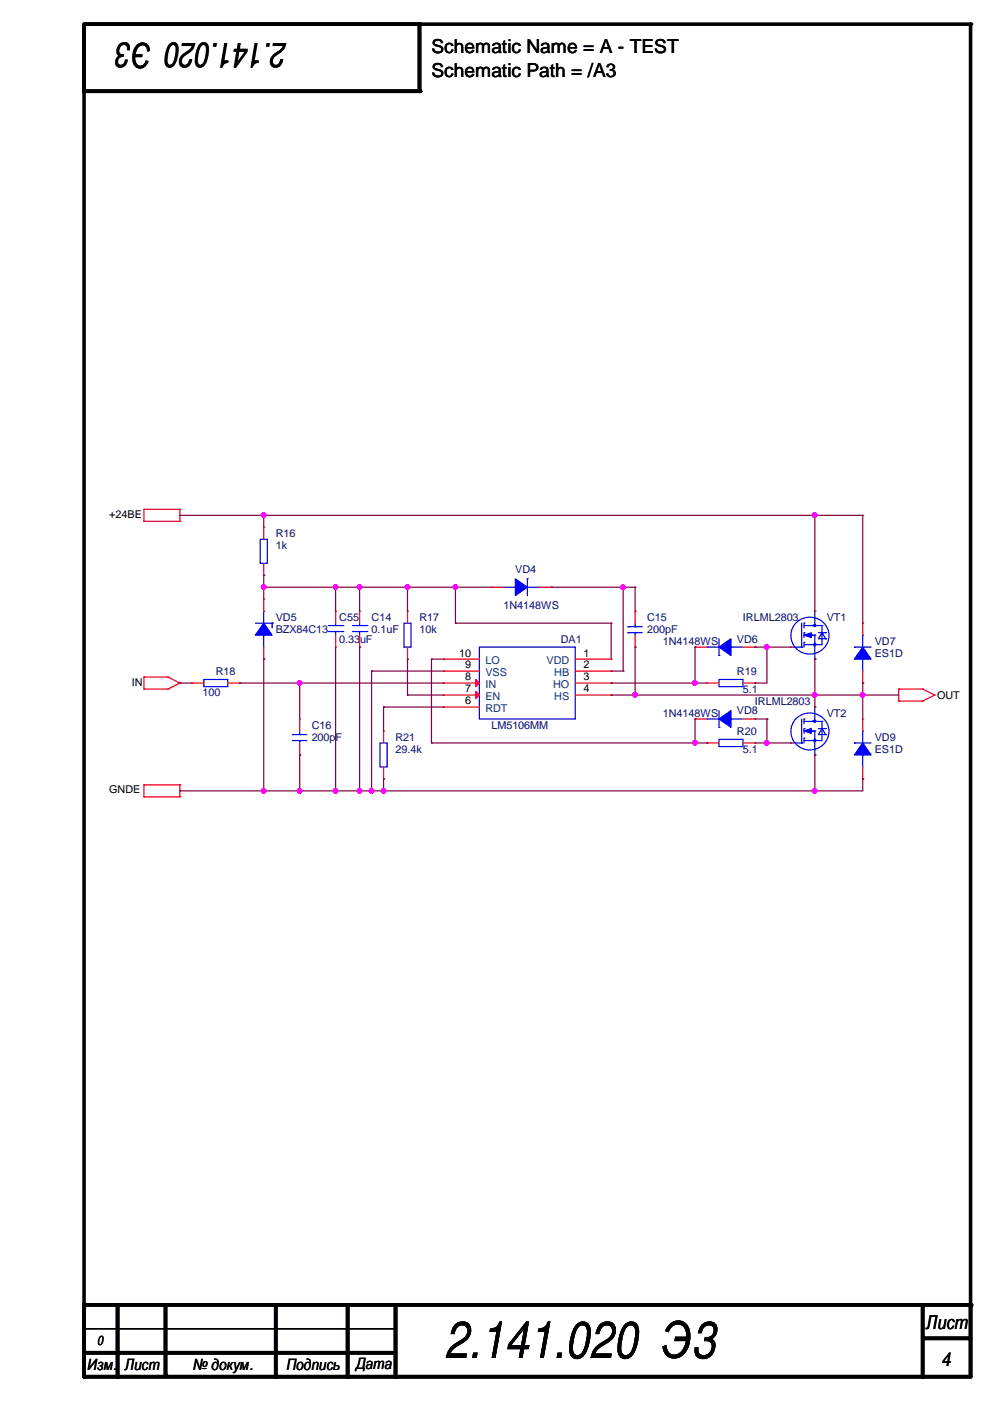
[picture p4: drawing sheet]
<svg xmlns="http://www.w3.org/2000/svg" width="210mm" height="297mm" viewBox="0 0 210 297" stroke-linecap="round" stroke-linejoin="round" font-family="sans-serif">
<path d="M17.8 5.1h188v286.8h-188v-286.5M88.9 5.1v14.2h-71.1M18.1 276.6h187.7M24.9 276.6v15.3M35.1 276.6v15M58.5 276.6v15.3M73.7 276.6v15.3M83.9 276.6v15.3M195.6 276.6v15.3M17.8 286.8h66.1M195.6 283.8h10.2" fill="none" stroke="#000" stroke-width=".76"/>
<g fill="#000">
<circle cx="17.8" cy="19.3" r=".38"/>
<circle cx="88.9" cy="19.3" r=".38"/>
<circle cx="88.9" cy="5.1" r=".38"/>
<circle cx="205.8" cy="5.1" r=".38"/>
<circle cx="17.8" cy="276.9" r=".38"/>
<circle cx="17.8" cy="276.6" r=".38"/>
<circle cx="18.1" cy="276.6" r=".38"/>
<circle cx="205.8" cy="276.6" r=".38"/>
<circle cx="205.8" cy="276.9" r=".38"/>
<circle cx="17.8" cy="291.9" r=".38"/>
<circle cx="17.8" cy="286.8" r=".38"/>
<circle cx="24.9" cy="291.9" r=".38"/>
<circle cx="35.1" cy="291.6" r=".38"/>
<circle cx="58.5" cy="291.9" r=".38"/>
<circle cx="73.7" cy="291.9" r=".38"/>
<circle cx="83.9" cy="291.9" r=".38"/>
<circle cx="195.6" cy="283.8" r=".38"/>
<circle cx="195.6" cy="291.9" r=".38"/>
</g>
<g fill="none" stroke="#f00" stroke-width=".25">
<path d="M30.5 110.5h.1M30.5 108h.1M30.5 108h7.6M30.5 110.5h7.6M30.5 108v2.5M38.1 108h.1M38.1 110.5h.1M38.1 108v2.5M30.5 146.1h.1M30.5 143.6h.1M30.5 143.6v2.5M30.5 146.1h5.1"/>
<path d="M30.5 143.6h5.1M35.6 146.1h.1M35.6 143.6h.1M35.6 143.6l2.5 1.2M38.1 144.8h.1M38.1 144.8l-2.5 1.3M190.5 148.6h.1M190.5 146.1h.1M190.5 146.1h5.1M190.5 148.6h5.1M190.5 146.1v2.5M195.6 146.1h.1"/>
<path d="M195.6 148.6h.1M195.6 146.1l2.6 1.3M198.2 147.4h.1M198.2 147.4l-2.6 1.2M30.5 169h.1M30.5 166.4h.1M30.5 166.4v2.6M30.5 166.4h7.6M30.5 169h7.6M38.1 166.4h.1M38.1 169h.1M38.1 166.4v2.6"/>
</g>
<path d="M17.8 277.4h.1M17.8 276.9v.5M17.8 281.7h.1M17.8 281.7h66.1" fill="none" stroke="#000" stroke-width=".25"/>
<path d="M181.1 137.2h.1M181.1 137.2h3.6M182.9 139.7h.1M182.9 134.7h.1M182.9 134.7v2.5M182.9 139.7v2.6" fill="none" stroke="#00f" stroke-width=".25"/>
<path d="M182.9 137.2l1.8 2.5h-3.6z" fill-rule="evenodd" fill="#00f"/>
<g fill="none" stroke="#00f" stroke-width=".25">
<path d="M69.6 133.9h3.1M69.6 132.6h3.1M71.2 132.6h.1M71.2 133.9h.1M71.2 132.1v.5M71.2 133.9v.8M72.7 133.9h.1M72.7 132.6h.1M182.9 137.2l1.8 2.5h-3.6zM43.2 144.1h5.1v1.5h-5.1zM152.4 144.1h5.1v1.5h-5.1zM181.1 157.5h.1"/>
<path d="M181.1 157.5h3.6M182.9 155h.1M182.9 155v2.5M182.9 160.1h.1M182.9 160.1v2.5"/>
</g>
<g fill="none" stroke="#f00" stroke-width=".25">
<path d="M71.2 129.6h.1M71.2 137.2h.1M71.2 129.6v2.5M71.2 134.7v2.5M182.9 132.1h.1M182.9 132.1v2.6M40.7 144.8h.1M40.7 144.8h2.5M48.3 144.8h2.5M50.8 144.8h.1M149.9 144.8h.1M149.9 144.8h2.5"/>
<path d="M157.5 144.8h2.6M160.1 144.8h.1M182.9 144.8h.1M182.9 142.3v2.5"/>
</g>
<path d="M182.9 157.5l1.8 2.6h-3.6z" fill-rule="evenodd" fill="#00f"/>
<g fill="none" stroke="#00f" stroke-width=".25">
<path d="M55.2 114.3h1.5v5.1h-1.5zM167.7 137.2h2.3M168.9 132a4 4 0 0 1 6.1 .5 4 4 0 0 1-1.7 5.9 4 4 0 0 1-4.9-1.4 4 4 0 0 1 .5-5zM170 137.2h.1M170 132.1v5.1M170.5 136.7h2.3M170.5 134.7h2.3M170.5 132.6h1.8M172.3 134.7h.1M172.3 132.6h.1M172.8 136.7h.1M172.8 139.7h.1"/>
<path d="M172.8 132.6h.1M172.8 134.7h.1M172.8 136.4h.1M172.8 129.6v3M172.8 134.7v5M152.4 156.8h5.1v1.5h-5.1zM182.9 157.5l1.8 2.6h-3.6z"/>
</g>
<path d="M55.9 111.8h.1M55.9 111.8v2.5M55.9 119.4v2.6M55.9 122h.1M149.9 157.5h.1M149.9 157.5h2.5M157.5 157.5h2.6M160.1 157.5h.1M182.9 152.4h.1M182.9 152.4v2.6M182.9 165.1h.1M182.9 162.6v2.5" fill="none" stroke="#f00" stroke-width=".25"/>
<path d="M170.5 134.7l1.5-.5v1z" fill-rule="evenodd" fill="#00f"/>
<g fill="none" stroke="#00f" stroke-width=".25">
<path d="M170.5 134.7l1.5-.5v1zM170.5 132.1h.1M170.5 132.1v1M172.3 132.6h.1M172.3 132.6h2M173.5 134.2h1.5M174.3 134.2h.1M174.3 132.6v4.1h-1.5M174.3 132.6h.1M174.3 134.2l-.8 1.2h1.5M174.3 134.2l.7 1.2M175 134.2h.1"/>
<path d="M175 135.4h.1"/>
</g>
<path d="M172.6 132.4h.3v.4h-.3z" fill-rule="evenodd" fill="#00f"/>
<path d="M172.6 132.4h.3v.4h-.3z" fill="none" stroke="#00f" stroke-width=".25"/>
<path d="M172.6 136.5h.3v.3h-.3z" fill-rule="evenodd" fill="#00f"/>
<path d="M106.7 124.5h2.6M109.3 124.5h.1M111.8 122.7h.1M111.8 122.7v3.6M111.8 124.5h2.5M114.3 124.5h.1M170.5 136.2h.1M170.5 134.2h.1M170.5 134.2v1M170.5 136.2v1M172.6 136.5h.3v.3h-.3z" fill="none" stroke="#00f" stroke-width=".25"/>
<path d="M167.7 137.2h.1M172.8 129.6h.1M172.8 139.7h.1" fill="none" stroke="#f00" stroke-width=".25"/>
<path d="M109.3 122.7l2.5 1.8-2.5 1.8z" fill-rule="evenodd" fill="#00f"/>
<path d="M109.3 122.7l2.5 1.8-2.5 1.8zM149.9 152.4h.1M149.9 152.4h2.5M152.4 154.2h.1M152.4 150.7v3.5M155 152.4h.1M155 152.4h2.5" fill="none" stroke="#00f" stroke-width=".25"/>
<path d="M104.2 124.5h.1M104.2 124.5h2.5M114.3 124.5h2.6M116.9 124.5h.1" fill="none" stroke="#f00" stroke-width=".25"/>
<path d="M152.4 152.4l2.6-1.7v3.5z" fill-rule="evenodd" fill="#00f"/>
<g fill="none" stroke="#00f" stroke-width=".25">
<path d="M80.6 157.5h1.5v5.1h-1.5zM152.4 152.4l2.6-1.7v3.5zM167.7 157.5h2.3M168.9 152.3a4 4 0 0 1 6.1 .5 4 4 0 0 1-1.7 5.9 4 4 0 0 1-4.9-1.4 4 4 0 0 1 .5-5zM170 157.5h.1M170 152.4v5.1M170.5 157h2.3M170.5 155h2.3M170.5 153h1.8M172.3 155h.1M172.3 153h.1M172.8 157h.1"/>
<path d="M172.8 153h.1M172.8 155h.1M172.8 156.8h.1M172.8 149.9v3.1M172.8 155v5.1M172.8 160.1h.1"/>
</g>
<path d="M81.3 155h.1M81.3 155v2.5M147.4 152.4h.1M147.4 152.4h2.5M157.5 152.4h2.6M160.1 152.4h.1M81.3 165.1h.1M81.3 162.6v2.5" fill="none" stroke="#f00" stroke-width=".25"/>
<path d="M170.5 155l1.5-.5v1z" fill-rule="evenodd" fill="#00f"/>
<g fill="none" stroke="#00f" stroke-width=".25">
<path d="M170.5 155l1.5-.5v1zM170.5 152.4h.1M170.5 152.4v1.1M172.3 153h.1M172.3 153h2M173.5 154.5h1.5M174.3 154.5h.1M174.3 153v4h-1.5M174.3 153h.1M174.3 154.5l-.8 1.2h1.5M174.3 154.5l.7 1.2M175 154.5h.1"/>
<path d="M175 155.7h.1"/>
</g>
<path d="M172.6 152.8h.3v.3h-.3z" fill-rule="evenodd" fill="#00f"/>
<path d="M172.6 152.8h.3v.3h-.3z" fill="none" stroke="#00f" stroke-width=".25"/>
<path d="M172.6 156.8h.3v.3h-.3z" fill-rule="evenodd" fill="#00f"/>
<g fill="none" stroke="#00f" stroke-width=".25">
<path d="M85.6 132.1h1.6v5.1h-1.6zM149.9 137.2h.1M149.9 137.2h2.5M152.4 139h.1M152.4 135.4v3.6M155 137.2h.1M155 137.2h2.5M62 155.7h.1M62 157h.1M62 155.7h3.1M62 157h3.1M63.5 157h.1"/>
<path d="M63.5 155.7h.1M63.5 155v.7M63.5 157v.5M170.5 156.5h.1M170.5 154.5h.1M170.5 154.5v1M170.5 156.5v1M172.6 156.8h.3v.3h-.3z"/>
</g>
<path d="M86.4 129.6h.1M86.4 139.7h.1M86.4 129.6v2.5M86.4 137.2v2.5M63.5 152.4h.1M63.5 152.4v2.6M63.5 157.5v2.6M167.7 157.5h.1M172.8 149.9h.1M63.5 160.1h.1M172.8 160.1h.1" fill="none" stroke="#f00" stroke-width=".25"/>
<path d="M152.4 137.2l2.6-1.8v3.6z" fill-rule="evenodd" fill="#00f"/>
<path d="M101.6 137.2h20.4v15.2h-20.4zM152.4 137.2l2.6-1.8v3.6z" fill="none" stroke="#00f" stroke-width=".25"/>
<g fill="none" stroke="#f00" stroke-width=".25">
<path d="M122 139.7h7.6M129.6 139.7h.1M147.4 137.2h.1M147.4 137.2h2.5M157.5 137.2h2.6M160.1 137.2h.1M94 149.9h.1M94 149.9h7.6M122 142.3h7.6M122 144.8h7.6M122 147.4h7.6M129.6 142.3h.1"/>
<path d="M129.6 144.8h.1M129.6 147.4h.1"/>
</g>
<path d="M100.9 146.6l.7 .8-.7 .7z" fill="#f00"/>
<path d="M94 147.4h.1M94 147.4h7.6M100.9 146.6l.7 .8-.7 .7z" fill="none" stroke="#f00" stroke-width=".25"/>
<path d="M100.9 144.1l.7 .7-.7 .8z" fill="#f00"/>
<path d="M94 139.7h.1M94 139.7h7.6M94 144.8h.1M94 142.3h.1M94 144.8h7.6M94 142.3h7.6M100.9 144.1l.7 .7-.7 .8z" fill="none" stroke="#f00" stroke-width=".25"/>
<path d="M54.1 132.1h3.6M55.9 134.7h.1M55.9 129.6h.1M55.9 129.6v2.5M55.9 134.7v2.5M57.7 132.1h.1" fill="none" stroke="#00f" stroke-width=".25"/>
<path d="M55.9 132.1l1.8 2.6h-3.6z" fill-rule="evenodd" fill="#00f"/>
<g fill="none" stroke="#00f" stroke-width=".25">
<path d="M55.9 132.1l1.8 2.6h-3.6zM57.7 132.1h.1M57.7 132.1v1M74.7 133.9h3.1M74.7 132.6h3.1M76.2 132.6h.1M76.2 133.9h.1M76.2 132.1v.5M76.2 133.9v.8M77.8 133.9h.1M77.8 132.6h.1M133.1 132.9h.1"/>
<path d="M133.1 134.2h.1M133.1 132.9h3.1M133.1 134.2h3.1M134.7 134.2h.1M134.7 132.9h.1M134.7 132.1v.8M134.7 134.2v.5"/>
</g>
<path d="M55.9 139.7h.1M55.9 127h.1M55.9 127v2.6M55.9 137.2v2.5M76.2 129.6h.1M76.2 137.2h.1M76.2 129.6v2.5M76.2 134.7v2.5M134.7 137.2h.1M134.7 129.6h.1M134.7 129.6v2.5M134.7 134.7v2.5" fill="none" stroke="#f00" stroke-width=".25"/>
<path d="M38.1 109.3h.1M38.1 109.3h17.8M76.2 124.5h.1M76.2 124.5h10.2M38.1 144.8h.1M38.1 144.8h2.6M38.1 167.7h.1M38.1 167.7h17.8" fill="none" stroke="#800040" stroke-width=".25"/>
<circle cx="86.4" cy="124.5" r=".49" fill="#f0f"/>
<circle cx="86.4" cy="124.5" r=".49" fill="none" stroke="#f0f" stroke-width=".25"/>
<circle cx="76.2" cy="124.5" r=".49" fill="#f0f"/>
<circle cx="76.2" cy="124.5" r=".49" fill="none" stroke="#f0f" stroke-width=".25"/>
<path d="M76.2 124.5h.1M76.2 137.2h.1M76.2 124.5v5.1M76.2 137.2v30.5" fill="none" stroke="#800040" stroke-width=".25"/>
<circle cx="76.2" cy="167.7" r=".49" fill="#f0f"/>
<circle cx="76.2" cy="167.7" r=".49" fill="none" stroke="#f0f" stroke-width=".25"/>
<path d="M81.3 149.9h.1M81.3 149.9h12.7M81.3 149.9v5.1M63.5 167.7h7.7M71.2 167.7h.1M81.3 165.1h.1M81.3 167.7h.1M81.3 167.7h91.5M81.3 165.1v2.6" fill="none" stroke="#800040" stroke-width=".25"/>
<circle cx="172.7" cy="167.7" r=".49" fill="#f0f"/>
<circle cx="172.7" cy="167.7" r=".49" fill="none" stroke="#f0f" stroke-width=".25"/>
<circle cx="81.3" cy="167.7" r=".49" fill="#f0f"/>
<circle cx="81.3" cy="167.7" r=".49" fill="none" stroke="#f0f" stroke-width=".25"/>
<path d="M116.9 124.5h.1M116.9 124.5h15.2M50.8 144.8h.1M50.8 144.8h12.7" fill="none" stroke="#800040" stroke-width=".25"/>
<circle cx="132.1" cy="124.5" r=".49" fill="#f0f"/>
<circle cx="132.1" cy="124.5" r=".49" fill="none" stroke="#f0f" stroke-width=".25"/>
<path d="M132.1 124.5h.1M132.1 124.5v17.8M91.5 157.5h55.9M147.4 157.5h.1" fill="none" stroke="#800040" stroke-width=".25"/>
<circle cx="147.3" cy="157.5" r=".49" fill="#f0f"/>
<circle cx="147.3" cy="157.5" r=".49" fill="none" stroke="#f0f" stroke-width=".25"/>
<path d="M86.4 124.5h.1M86.4 124.5h17.8M86.4 124.5v5.1M96.6 124.5h.1M96.6 124.5v7.6M86.4 147.4h.1M86.4 147.4h7.6" fill="none" stroke="#800040" stroke-width=".25"/>
<circle cx="96.5" cy="124.5" r=".49" fill="#f0f"/>
<circle cx="96.5" cy="124.5" r=".49" fill="none" stroke="#f0f" stroke-width=".25"/>
<path d="M86.4 139.7h.1M86.4 139.7v7.7M63.5 144.8h.1M63.5 144.8v7.6" fill="none" stroke="#800040" stroke-width=".25"/>
<circle cx="63.5" cy="144.8" r=".49" fill="#f0f"/>
<circle cx="63.5" cy="144.8" r=".49" fill="none" stroke="#f0f" stroke-width=".25"/>
<g fill="none" stroke="#800040" stroke-width=".25">
<path d="M132.1 124.5h.1M132.1 124.5h2.6M134.7 124.5h.1M134.7 137.2h.1M134.7 124.5v5.1M134.7 137.2v10.2M147.4 137.2h.1M147.4 137.2v7.6M160.1 137.2h.1M160.1 137.2h2.5M134.7 147.4h.1M134.7 147.4h38.1"/>
<path d="M147.4 144.8h.1M147.4 152.4h.1M147.4 152.4v5.1h2.5M147.4 144.8h2.5M149.9 157.5h.1M160.1 144.8h.1M160.1 144.8h2.5M160.1 157.5h2.5M160.1 152.4h2.5M162.6 152.4h.1M162.6 157.5h.1M162.6 152.4v5.1"/>
<path d="M63.5 160.1h.1M63.5 160.1v7.6"/>
</g>
<circle cx="134.6" cy="147.3" r=".49" fill="#f0f"/>
<circle cx="134.6" cy="147.3" r=".49" fill="none" stroke="#f0f" stroke-width=".25"/>
<path d="M162.6 137.2h.1M162.6 137.2h5.1" fill="none" stroke="#800040" stroke-width=".25"/>
<circle cx="162.6" cy="137.2" r=".49" fill="#f0f"/>
<circle cx="162.6" cy="137.2" r=".49" fill="none" stroke="#f0f" stroke-width=".25"/>
<path d="M172.8 139.7h.1M172.8 139.7v10.2M172.8 147.4h.1M172.8 147.4h10.1" fill="none" stroke="#800040" stroke-width=".25"/>
<circle cx="172.7" cy="147.3" r=".49" fill="#f0f"/>
<circle cx="172.7" cy="147.3" r=".49" fill="none" stroke="#f0f" stroke-width=".25"/>
<path d="M162.6 157.5h.1M162.6 157.5h5.1" fill="none" stroke="#800040" stroke-width=".25"/>
<circle cx="162.6" cy="157.5" r=".49" fill="#f0f"/>
<circle cx="162.6" cy="157.5" r=".49" fill="none" stroke="#f0f" stroke-width=".25"/>
<path d="M172.8 109.3h.1M172.8 109.3v20.3M55.9 124.5h.1M55.9 124.5h15.3M55.9 124.5v2.5M71.2 124.5h.1M172.8 160.1h.1M172.8 160.1v7.6" fill="none" stroke="#800040" stroke-width=".25"/>
<circle cx="55.9" cy="124.5" r=".49" fill="#f0f"/>
<circle cx="55.9" cy="124.5" r=".49" fill="none" stroke="#f0f" stroke-width=".25"/>
<path d="M55.9 139.7h.1M55.9 139.7v28" fill="none" stroke="#800040" stroke-width=".25"/>
<circle cx="55.9" cy="167.7" r=".49" fill="#f0f"/>
<circle cx="55.9" cy="167.7" r=".49" fill="none" stroke="#f0f" stroke-width=".25"/>
<path d="M55.9 167.7h.1M55.9 167.7h7.6" fill="none" stroke="#800040" stroke-width=".25"/>
<circle cx="63.5" cy="167.7" r=".49" fill="#f0f"/>
<circle cx="63.5" cy="167.7" r=".49" fill="none" stroke="#f0f" stroke-width=".25"/>
<path d="M55.9 109.3h.1M55.9 109.3v2.5M55.9 109.3h116.9M172.8 109.3h.1M55.9 122h.1M55.9 122v2.5" fill="none" stroke="#800040" stroke-width=".25"/>
<circle cx="55.9" cy="109.2" r=".49" fill="#f0f"/>
<circle cx="55.9" cy="109.2" r=".49" fill="none" stroke="#f0f" stroke-width=".25"/>
<circle cx="172.7" cy="109.2" r=".49" fill="#f0f"/>
<circle cx="172.7" cy="109.2" r=".49" fill="none" stroke="#f0f" stroke-width=".25"/>
<path d="M172.8 109.3h.1M172.8 109.3h10.1M182.9 109.3h.1M182.9 109.3v22.8M182.9 144.8h.1M182.9 147.4h.1M182.9 144.8v7.6M182.9 147.4h7.6M76.2 167.7h2.6M78.8 167.7h.1" fill="none" stroke="#800040" stroke-width=".25"/>
<circle cx="182.9" cy="147.3" r=".49" fill="#f0f"/>
<circle cx="182.9" cy="147.3" r=".49" fill="none" stroke="#f0f" stroke-width=".25"/>
<path d="M63.5 144.8h.1M63.5 144.8h30.5M129.6 147.4h.1M129.6 144.8h.1M129.6 144.8h17.8M129.6 147.4h5.1M172.8 167.7h.1M182.9 165.1h.1M182.9 165.1v2.6h-10.1" fill="none" stroke="#800040" stroke-width=".25"/>
<circle cx="147.3" cy="144.8" r=".49" fill="#f0f"/>
<circle cx="147.3" cy="144.8" r=".49" fill="none" stroke="#f0f" stroke-width=".25"/>
<path d="M96.6 132.1h.1M96.6 132.1h33M129.6 132.1h.1M129.6 132.1v7.6M162.6 137.2h.1M162.6 137.2v7.6M78.8 142.3h.1M78.8 142.3v25.4M129.6 142.3h2.5M132.1 142.3h.1" fill="none" stroke="#800040" stroke-width=".25"/>
<circle cx="78.8" cy="167.7" r=".49" fill="#f0f"/>
<circle cx="78.8" cy="167.7" r=".49" fill="none" stroke="#f0f" stroke-width=".25"/>
<path d="M71.2 124.5h.1M71.2 124.5v5.1M91.5 139.7h.1M91.5 139.7h2.5M91.5 139.7v17.8M78.8 142.3h.1M78.8 142.3h15.2M91.5 157.5h.1M78.8 167.7h.1M78.8 167.7h2.5" fill="none" stroke="#800040" stroke-width=".25"/>
<circle cx="71.1" cy="124.5" r=".49" fill="#f0f"/>
<circle cx="71.1" cy="124.5" r=".49" fill="none" stroke="#f0f" stroke-width=".25"/>
<path d="M71.2 124.5h5M71.2 137.2v30.5M76.2 124.5h.1M71.2 167.7h.1" fill="none" stroke="#800040" stroke-width=".25"/>
<circle cx="71.1" cy="167.7" r=".49" fill="#f0f"/>
<circle cx="71.1" cy="167.7" r=".49" fill="none" stroke="#f0f" stroke-width=".25"/>
<path d="M71.2 167.7h5M76.2 167.7h.1" fill="none" stroke="#800040" stroke-width=".25"/>
<circle cx="86.4" cy="124.5" r=".49" fill="#f0f"/>
<circle cx="86.4" cy="124.5" r=".49" fill="none" stroke="#f0f" stroke-width=".25"/>
<circle cx="76.2" cy="124.5" r=".49" fill="#f0f"/>
<circle cx="76.2" cy="124.5" r=".49" fill="none" stroke="#f0f" stroke-width=".25"/>
<circle cx="76.2" cy="167.7" r=".49" fill="#f0f"/>
<circle cx="76.2" cy="167.7" r=".49" fill="none" stroke="#f0f" stroke-width=".25"/>
<circle cx="172.7" cy="167.7" r=".49" fill="#f0f"/>
<circle cx="172.7" cy="167.7" r=".49" fill="none" stroke="#f0f" stroke-width=".25"/>
<circle cx="81.3" cy="167.7" r=".49" fill="#f0f"/>
<circle cx="81.3" cy="167.7" r=".49" fill="none" stroke="#f0f" stroke-width=".25"/>
<circle cx="132.1" cy="124.5" r=".49" fill="#f0f"/>
<circle cx="132.1" cy="124.5" r=".49" fill="none" stroke="#f0f" stroke-width=".25"/>
<circle cx="147.3" cy="157.5" r=".49" fill="#f0f"/>
<circle cx="147.3" cy="157.5" r=".49" fill="none" stroke="#f0f" stroke-width=".25"/>
<circle cx="96.5" cy="124.5" r=".49" fill="#f0f"/>
<circle cx="96.5" cy="124.5" r=".49" fill="none" stroke="#f0f" stroke-width=".25"/>
<circle cx="63.5" cy="144.8" r=".49" fill="#f0f"/>
<circle cx="63.5" cy="144.8" r=".49" fill="none" stroke="#f0f" stroke-width=".25"/>
<circle cx="134.6" cy="147.3" r=".49" fill="#f0f"/>
<circle cx="134.6" cy="147.3" r=".49" fill="none" stroke="#f0f" stroke-width=".25"/>
<circle cx="162.6" cy="137.2" r=".49" fill="#f0f"/>
<circle cx="162.6" cy="137.2" r=".49" fill="none" stroke="#f0f" stroke-width=".25"/>
<circle cx="172.7" cy="147.3" r=".49" fill="#f0f"/>
<circle cx="172.7" cy="147.3" r=".49" fill="none" stroke="#f0f" stroke-width=".25"/>
<circle cx="162.6" cy="157.5" r=".49" fill="#f0f"/>
<circle cx="162.6" cy="157.5" r=".49" fill="none" stroke="#f0f" stroke-width=".25"/>
<circle cx="55.9" cy="124.5" r=".49" fill="#f0f"/>
<circle cx="55.9" cy="124.5" r=".49" fill="none" stroke="#f0f" stroke-width=".25"/>
<circle cx="55.9" cy="167.7" r=".49" fill="#f0f"/>
<circle cx="55.9" cy="167.7" r=".49" fill="none" stroke="#f0f" stroke-width=".25"/>
<circle cx="63.5" cy="167.7" r=".49" fill="#f0f"/>
<circle cx="63.5" cy="167.7" r=".49" fill="none" stroke="#f0f" stroke-width=".25"/>
<circle cx="55.9" cy="109.2" r=".49" fill="#f0f"/>
<circle cx="55.9" cy="109.2" r=".49" fill="none" stroke="#f0f" stroke-width=".25"/>
<circle cx="172.7" cy="109.2" r=".49" fill="#f0f"/>
<circle cx="172.7" cy="109.2" r=".49" fill="none" stroke="#f0f" stroke-width=".25"/>
<circle cx="182.9" cy="147.3" r=".49" fill="#f0f"/>
<circle cx="182.9" cy="147.3" r=".49" fill="none" stroke="#f0f" stroke-width=".25"/>
<circle cx="147.3" cy="144.8" r=".49" fill="#f0f"/>
<circle cx="147.3" cy="144.8" r=".49" fill="none" stroke="#f0f" stroke-width=".25"/>
<circle cx="78.8" cy="167.7" r=".49" fill="#f0f"/>
<circle cx="78.8" cy="167.7" r=".49" fill="none" stroke="#f0f" stroke-width=".25"/>
<circle cx="71.1" cy="124.5" r=".49" fill="#f0f"/>
<circle cx="71.1" cy="124.5" r=".49" fill="none" stroke="#f0f" stroke-width=".25"/>
<circle cx="71.1" cy="167.7" r=".49" fill="#f0f"/>
<circle cx="71.1" cy="167.7" r=".49" fill="none" stroke="#f0f" stroke-width=".25"/>
<text font-size="10.9" x="94.2" y="287.9">2.141.020 Э3</text>
<text font-size="7.4" x="60.9" y="9.1" transform="rotate(-180 60.9 9.1)">2.141.020 Э3</text>
<g font-size="4.1">
<text x="91.5" y="11.3">Schematic Name = A - TEST</text>
<text x="91.5" y="16.4">Schematic Path = /A3</text>
<text x="196.4" y="281.7">Лист</text>
<text x="199.6" y="289.6">4</text>
</g>
<g font-size="3.3">
<text x="18.6" y="290.4">Изм.</text>
<text x="26.5" y="290.4">Лист</text>
<text x="40.9" y="290.4">№ докум.</text>
<text x="60.7" y="290.4">Подпись</text>
<text x="75.5" y="290.2">Дата</text>
</g>
<text font-size="2.8" x="20.6" y="285.1">0</text>
<g font-size="2.3">
<text x="23.2" y="109.8">+24BE</text>
<text x="97.3" y="139.2">10</text>
<text x="98.6" y="141.7">9</text>
<text x="123.7" y="139.2">1</text>
<text x="123.7" y="141.7">2</text>
<text x="28" y="145.4">IN</text>
<text x="98.6" y="149.4">6</text>
<text x="98.6" y="146.8">7</text>
<text x="98.6" y="144.3">8</text>
<text x="123.7" y="144.3">3</text>
<text x="123.7" y="146.8">4</text>
<text x="198.7" y="148.2">OUT</text>
<text x="23.2" y="168.2">GNDE</text>
</g>
<g font-size="2.3" fill="#000080">
<text x="58.5" y="113.9">R16</text>
<text x="58.5" y="116.4">1k</text>
<text x="109.3" y="121.5">VD4</text>
<text x="58.5" y="131.7">VD5</text>
<text x="71.9" y="131.7">C55</text>
<text x="78.8" y="131.7">C14</text>
<text x="88.9" y="131.7">R17</text>
<text x="106.7" y="129.1">1N4148WS</text>
<text x="137.2" y="131.7">C15</text>
<text x="157.5" y="131.7">IRLML2803</text>
<text x="175.3" y="131.7">VT1</text>
<text x="58.5" y="134.2">BZX84C13</text>
<text x="71.9" y="136.2">0.33uF</text>
<text x="78.8" y="134.2">0.1uF</text>
<text x="88.9" y="134.2">10k</text>
<text x="118.9" y="136.2">DA1</text>
<text x="137.2" y="134.2">200pF</text>
<text x="140.5" y="136.7">1N4148WS</text>
<text x="156.3" y="136.2">VD6</text>
<text x="185.5" y="136.7">VD7</text>
<text x="45.8" y="143.1">R18</text>
<text x="156.3" y="143.1">R19</text>
<text x="185.5" y="139.3">ES1D</text>
<text x="43" y="147.7">100</text>
<text x="157.5" y="146.9">5.1</text>
<text x="160.1" y="149.4">IRLML2803</text>
<text x="66.1" y="154.5">C16</text>
<text x="104.2" y="154.5">LM5106MM</text>
<text x="140.5" y="152">1N4148WS</text>
<text x="156.3" y="155.8">R20</text>
<text x="156.3" y="151.5">VD8</text>
<text x="175.3" y="152">VT2</text>
<text x="66.1" y="157.1">200pF</text>
<text x="83.9" y="157.1">R21</text>
<text x="83.9" y="159.6">29.4k</text>
<text x="157.5" y="159.6">5.1</text>
<text x="185.5" y="157.1">VD9</text>
<text x="185.5" y="159.6">ES1D</text>
</g>
<g font-size="2.3" fill="#004080">
<text x="102.9" y="143.3">VSS</text>
<text x="102.9" y="140.8">LO</text>
<text x="115.9" y="140.8">VDD</text>
<text x="117.5" y="143.3">HB</text>
<text x="102.9" y="148.4">EN</text>
<text x="102.9" y="145.9">IN</text>
<text x="117.3" y="145.9">HO</text>
<text x="117.5" y="148.4">HS</text>
<text x="102.9" y="151">RDT</text>
</g>
</svg>
